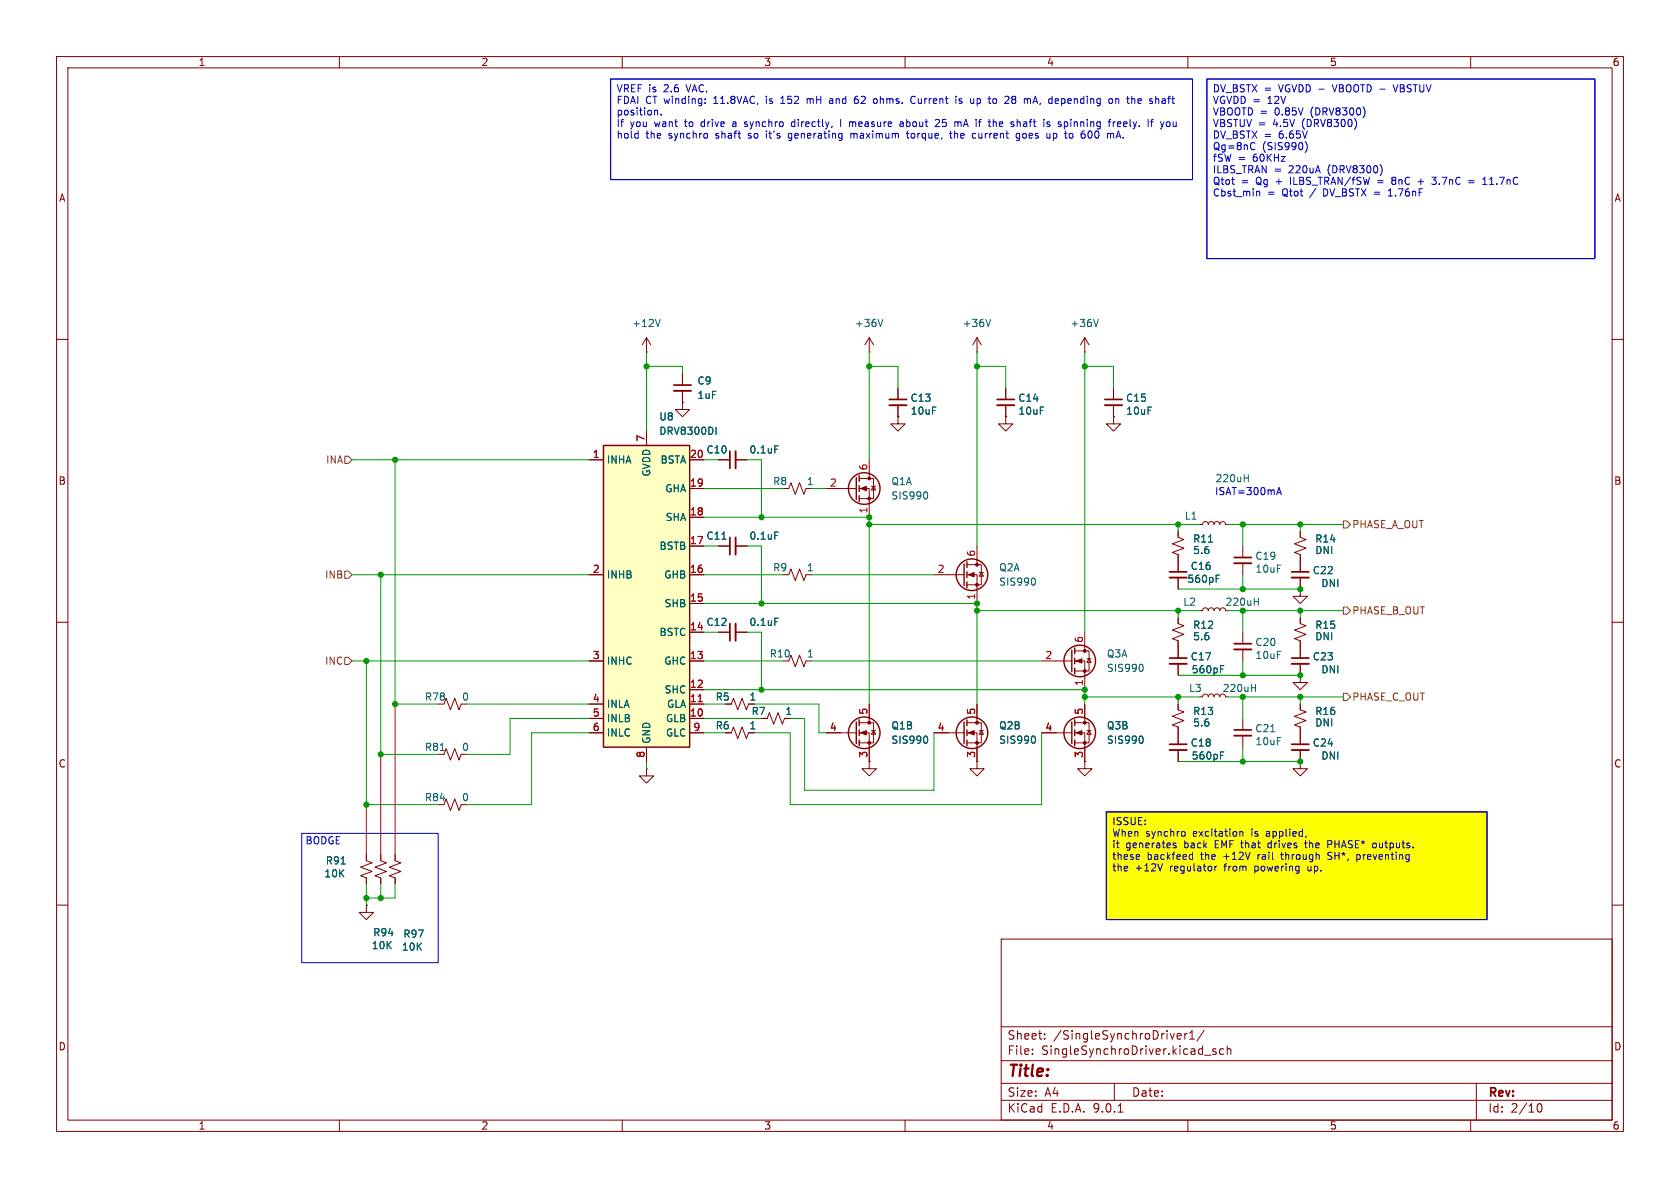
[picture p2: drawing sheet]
<svg xmlns="http://www.w3.org/2000/svg" width="297mm" height="210mm" viewBox="0 0 297 210" stroke-linecap="round" stroke-linejoin="round" font-family="sans-serif">
<g fill="none" stroke="#840000" stroke-width=".18">
<path d="M10 10h277v190h-277zM12 12h273v186h-273zM60 10v2M110 10v2M160 10v2M210 10v2M260 10v2M10 60h2M285 60h2M10 110h2M285 110h2M10 160h2"/>
<path d="M177 166h108v32h-108zM285 160h2M60 198v2M110 198v2M160 198v2M177 194.5h108M177 191.5h108M177 187.5h108M177 181.5h108M182.5 186.3v.1M182.5 185.5v.1M184.7 183.6v.1"/>
<path d="M184.7 182.8v.1M197 191.5v3M197.7 196.6h.8M208.3 182.7l.4 .1 .1 .3-.7 .1M208.7 183.6l-.4 .1M209.5 182.7v1M209.9 182.7l-.3 .1-.1 .2M210 198v2M210.3 183.7h.9M210.3 182.6l.4-.4v1.5M212.9 182.1l-1.3 2M213 186.5h1.1"/>
<path d="M215 185.5l-.4-.1-.2 .2 .1 .2 .5 .2v.3h-.6M216.3 185.5l-.4-.1-.3 .3v.4l.1 .2h.6M217 185.5l.2-.1 .3 .1 .1 .9M217 184.9v1.5M260 198v2M261 191.5v6.5M271.7 195.7l.2-.5 .2-.1a.81 .81 0 0 1 .6 .6 .81 .81 0 0 1-.3 .8h-.4l-.3-.5"/>
</g>
<path d="M195.6 143.5h67.3v19.1h-67.3z" fill="#ff0"/>
<path d="M129 79.8v3M206.8 131.6h3" fill="none" stroke="#840000" stroke-width=".3"/>
<path d="M130 79.8v3M206.8 132.6h3" fill="none" stroke="#840000" stroke-width=".33"/>
<g fill="none" stroke="#840000" stroke-width=".18">
<path d="M172.7 59.7l-.7 1.3M172.7 59.7l.8 1.3M172.7 59.7v2.5M191.8 59.7l-.8 1.3M191.8 59.7l.7 1.3M191.8 59.7v2.5M172.7 62.2h.1M191.8 62.2h.1M127 81.3h2M130 81.3h2.1M146 86.4h5.4M151.9 84.6h2.5v3.5h-2.5"/>
<path d="M151.9 86.4h1.8v5M153.7 81.3v3.3M154.1 86h.7M154.4 86l.4 .6h-.7zM229.9 119.4v1.3h1.2l-1.2 1.2-1.3-1.2h1.3M229.9 119.4h.1M78.5 124.5l.4-1.1 .7 2.1 .8-2.1 .8 2.1 .3-1M78.5 133.4l.4-1.1 .7 2.1 .8-2.1 .8 2.1 .3-1M191.8 134.6v1.3h1.2l-1.2 1.3-1.3-1.3h1.3M191.8 134.6h.1M208.3 129.5v2.1M208.3 132.6v2"/>
<path d="M64.8 151.1v1l1 .4-2 .8 2 .8-2 .7 1 .4v1M78.5 142.2l.4-1 .7 2.1 .8-2.1 .8 2.1 .3-1.1M64.8 160v1.3h1.2l-1.2 1.3-1.3-1.3h1.3M64.8 160h.1"/>
</g>
<path d="M175.1 56.5l-.4 1.2M194.2 56.5l-.4 1.2M137 78.8h.6M163.8 87l.2 .4-.2 .7M77.8 132.7h.8M215.8 133.5h.4M215.8 132.9h.6M60.3 152.7h.7" fill="none" stroke="#006464" stroke-width=".18"/>
<g fill="none" stroke="#840000" stroke-width=".25">
<path d="M151.4 84.5v3.8M151.9 84.1v1M151.9 85.9v1M151.9 87.6v1"/>
<circle cx="152.8" cy="86.4" r="2.79"/>
</g>
<g fill="#840000" stroke="#840000" stroke-width=".18">
<path d="M152.1 86.4l1.1-.4v.7z"/>
<circle cx="153.7" cy="84.6" r=".25"/>
<circle cx="153.7" cy="88.1" r=".25"/>
</g>
<path d="M106.7 78.7h15.2v53.4h-15.2z" fill="#ffffc2"/>
<g fill="none" stroke="#840000" stroke-width=".25">
<path d="M106.7 78.7h15.2v53.4h-15.2zM170.4 99.7v3.8M170.9 99.3v1M170.9 101.1v1M170.9 102.9v1M189.5 114.9v3.8M190 114.6v1M190 116.3v1M190 118.1v1M151.4 127.6v3.8M151.9 127.3v1M151.9 129v1"/>
<path d="M151.9 130.8v1M170.4 127.6v3.8M170.9 127.3v1M170.9 129v1M170.9 130.8v1M189.5 127.6v3.8M190 127.3v1M190 129v1M190 130.8v1"/>
<circle cx="171.8" cy="101.6" r="2.79"/>
<circle cx="190.9" cy="116.8" r="2.79"/>
<circle cx="152.8" cy="129.5" r="2.79"/>
<circle cx="171.8" cy="129.5" r="2.79"/>
<circle cx="190.9" cy="129.5" r="2.79"/>
</g>
<g fill="none" stroke="#840000" stroke-width=".18">
<path d="M114.3 59.7v2.5M114.3 59.7l-.8 1.3M114.3 59.7l.8 1.3M153.7 59.7l-.8 1.3M153.7 59.7l.7 1.3M153.7 59.7v2.5M114.3 62.2h.1M114.3 76.2v2.5M120.6 71.1v1.3h1.3l-1.3 1.3-1.2-1.3h1.2M120.6 71.1h.1M120.6 66v2.1M120.6 69.1v2"/>
<path d="M153.7 62.2h.1M158.7 73.7v1.2h1.3l-1.3 1.3-1.2-1.3h1.2M158.7 73.7h.1M158.7 68.6v2M158.7 71.6v2.1M177.8 73.7v1.2h1.3l-1.3 1.3-1.3-1.3h1.3M177.8 73.7h.1M177.8 68.6v2M177.8 71.6v2.1M196.8 73.7v1.2h1.3l-1.3 1.3-1.2-1.3h1.2M196.8 73.7h.1M196.8 68.6v2"/>
<path d="M196.8 71.6v2.1M104.1 81.3h2.6M121.9 81.3h2.6M121.9 86.4h2.6M121.9 91.4h2.6M121.9 96.5h2.6M127 81.3h2M127 96.5h2M130 81.3h2.1M130 96.5h2.1M138.4 86.4h1l.4-1.1 .8 2.1 .8-2.1 .7 2.1 .4-1M170.9 99.8h2.6v3.6h-2.6"/>
<path d="M172.7 96.5v3.3M208.3 94v1l1 .4-2 .7 2 .8-2 .8 1 .3v3.1M212.1 92.7h.5l.1-.3 .4-.2 .4 .2 .1 .3 .2-.3 .3-.2 .4 .2 .1 .3 .2-.3 .3-.2 .4 .2 .1 .3 .2-.3 .4-.2 .3 .2 .2 .3h.5M219.7 96.5v2.1M219.7 99.6v2M229.9 94v1l1 .4-2 .7 2 .8-2 .8 1 .3v3.1M104.1 101.6h2.6M104.1 116.8h2.6M121.9 101.6h2.6M121.9 116.8h2.6M121.9 106.7h2.6M121.9 111.8h2.6"/>
<path d="M127 111.8h2M130 111.8h2.1M138.4 101.6h1l.4-1 .8 2 .8-2 .7 2 .4-1M139.4 116.8l.4-1 .8 2.1 .8-2.1 .7 2.1 .4-1.1M165.1 101.6h5.3M170.9 101.6h1.8v5.1M173.1 101.2h.8M173.5 101.2l.4 .7h-.8zM184.1 116.8h5.4M190 115.1h2.5v3.5h-2.5M190 116.8h1.8v5.1M191.8 111.8v3.3"/>
<path d="M192.2 116.5h.7M192.5 116.5l.4 .6h-.7zM208.3 109.2v1l1 .4-2 .8 2 .7-2 .8 1 .4v3M208.3 102.1v2M208.3 117.3v2.1M212.1 108h.5l.1-.4 .4-.2 .4 .2 .1 .4 .2-.4 .3-.2 .4 .2 .1 .4 .2-.4 .3-.2 .4 .2 .1 .4 .2-.4 .4-.2 .3 .2 .2 .4h.5M219.7 111.8v2M219.7 114.8v2M229.9 109.2v1l1 .4-2 .8 2 .7-2 .8 1 .4v3M229.9 104.1v1.3h1.2l-1.2 1.3-1.3-1.3h1.3M229.9 104.1h.1M229.9 119.4h.1"/>
<path d="M229.9 102.1v2M229.9 117.3v2.1M104.1 124.5h2.6M104.1 127h2.6M104.1 129.5h2.6M114.3 135.9v1.3h1.3l-1.3 1.2-1.3-1.2h1.3M114.3 135.9h.1M114.3 132.1v2.5M121.9 124.5h2.6M121.9 127h2.6M121.9 129.5h2.6M121.9 121.9h2.6"/>
<path d="M128.3 129.5h1l.4-1 .7 2.1 .8-2.1 .8 2.1 .3-1.1M128.3 124.5h1l.4-1.1 .7 2.1 .8-2.1 .8 2.1 .3-1M134.6 127h1l.4-1 .8 2 .7-2 .8 2 .4-1M146 129.5h5.4M151.9 127.8h2.5v3.5h-2.5M151.9 129.5h1.8v5.1M153.7 134.6v1.3h1.2l-1.2 1.3-1.3-1.3h1.3M153.7 134.6h.1M153.7 124.5v3.3M154.1 129.2h.7M154.4 129.2l.4 .6h-.7zM165.1 129.5h5.3"/>
<path d="M170.9 127.8h2.6v3.5h-2.6M170.9 129.5h1.8v5.1M172.7 134.6v1.3h1.3l-1.3 1.3-1.3-1.3h1.3M172.7 134.6h.1M172.7 124.5v3.3M173.1 129.2h.8M173.5 129.2l.4 .6h-.8zM184.1 129.5h5.4M190 127.8h2.5v3.5h-2.5M190 129.5h1.8v5.1M191.8 134.6h.1M191.8 124.5v3.3"/>
<path d="M192.2 129.2h.7M192.5 129.2l.4 .6h-.7zM208.3 124.5v1l1 .4-2 .7 2 .8-2 .7 1 .4v3.1M208.3 132.6v2M212.1 123.2h.5l.1-.4 .4-.1 .4 .1 .1 .4 .2-.4 .3-.1 .4 .1 .1 .4 .2-.4 .3-.1 .4 .1 .1 .4 .2-.4 .4-.1 .3 .1 .2 .4h.5M219.7 127v2M219.7 130v2.1M229.9 124.5v1l1 .4-2 .7 2 .8-2 .7 1 .4v3.1M229.9 134.6v1.3h1.2l-1.2 1.3-1.3-1.3h1.3M229.9 134.6h.1M229.9 132.6v2M64.8 151.1v1"/>
<path d="M64.8 155.2v1M67.3 151.1v1l1 .4-2 .8 2 .8-2 .7 1 .4v1M69.8 151.1v1l1.1 .4-2.1 .8 2.1 .8-2.1 .7 1 .4v1M64.8 160h.1"/>
</g>
<path d="M123.4 124h.8" fill="none" stroke="#a90000" stroke-width=".18"/>
<g fill="none" stroke="#006464" stroke-width=".18">
<path d="M116.7 56.5l-.4 1.2M156.1 56.5l-.4 1.2M126.6 75.5v1.3M137 78.8h.6M127.6 95.3h.7M137 94.1h.6M213.7 95.8h.7M220 84.5h.7M220.7 83.9v1.3M137 109.3h.6M182.9 102.2l.2 .5-.2 .7M201.9 117.5l.2 .4-.2 .7"/>
<path d="M215 102.3h.4M215 101.7h.6M215.8 118.3h.4M215.8 117.7h.6M221.7 106.3h.8M222.5 105.7v1.3M163.8 130.2l.2 .4-.2 .7M182.9 130.2l.2 .4-.2 .7M201.9 130.2l.2 .4-.2 .7M215.8 133.5h.4M215.8 132.9h.6M221.2 121.6h.8"/>
<path d="M222 121v1.2M224.7 129.4h.7M60.3 152.7h.7"/>
</g>
<g fill="#840000" stroke="#840000" stroke-width=".18">
<path d="M190.2 129.5l1.1-.3v.7z"/>
<path d="M171.2 129.5l1-.3v.7z"/>
<path d="M152.1 129.5l1.1-.3v.7z"/>
<path d="M171.2 101.6l1-.4v.8z"/>
<path d="M190.2 116.8l1.1-.3v.7z"/>
<circle cx="191.8" cy="127.8" r=".25"/>
<circle cx="191.8" cy="131.3" r=".25"/>
<circle cx="172.7" cy="127.8" r=".25"/>
<circle cx="172.7" cy="131.3" r=".25"/>
<circle cx="153.7" cy="127.8" r=".25"/>
<circle cx="153.7" cy="131.3" r=".25"/>
<circle cx="172.7" cy="99.8" r=".25"/>
<circle cx="172.7" cy="103.4" r=".25"/>
<circle cx="191.8" cy="115.1" r=".25"/>
<circle cx="191.8" cy="118.6" r=".25"/>
</g>
<g fill="none" stroke="#840000" stroke-width=".3">
<path d="M119.1 68.1h3.1M157.2 70.6h3.1M176.3 70.6h3M195.3 70.6h3.1M129 95v3M218.2 98.6h3M129 110.2v3.1M206.8 116.3h3M206.8 101.1h3M218.2 113.8h3M228.3 116.3h3.1M228.3 101.1h3.1"/>
<path d="M218.2 129h3M228.3 131.6h3.1"/>
</g>
<g fill="none" stroke="#840000" stroke-width=".33">
<path d="M119.1 69.1h3.1M157.2 71.6h3.1M176.3 71.6h3M195.3 71.6h3.1M130 95v3M218.2 99.6h3M130 110.2v3.1M206.8 117.3h3M206.8 102.1h3M218.2 114.8h3M228.3 117.3h3.1M228.3 102.1h3.1"/>
<path d="M218.2 130h3M228.3 132.6h3.1"/>
</g>
<path d="M61 80.6h.6l.6 .7-.6 .6h-.6zM237.5 92.1h.6l.7 .6-.7 .6h-.6zM61 116.2h.6l.6 .6-.6 .7h-.6zM61 101h.6l.6 .6-.6 .6h-.6zM237.5 107.3h.6l.7 .7-.7 .6h-.6zM237.5 122.6h.6l.7 .6-.7 .6h-.6z" fill="none" stroke="#725600" stroke-width=".18"/>
<g fill="none" stroke="#009600" stroke-width=".18">
<path d="M114.3 64.8h6.3v1.2M114.3 62.2v14M153.7 64.8h5v3.8M153.7 62.2v19.1M172.7 64.8h5.1v3.8M172.7 62.2v34.3M191.8 64.8h5v3.8M191.8 62.2v49.6M62.2 81.3h41.9M69.8 81.3v43.2h7.7M124.5 91.4h29.2v33.1M124.5 86.4h13.9"/>
<path d="M124.5 81.3h2.5M124.5 96.5h2.5M132.1 81.3h2.5v10.1M132.1 96.5h2.5v10.2M143.5 86.4h2.5M153.7 92.7h58.4M208.3 92.7v1.3M217.2 92.7h20.3M219.7 92.7v3.8M229.9 92.7v1.3M62.2 101.6h41.9M62.2 116.8h41.9"/>
<path d="M64.8 116.8v25.4h12.7M67.3 101.6v31.8h10.2M124.5 106.7h48.2v17.8M124.5 101.6h13.9M124.5 116.8h13.9M124.5 111.8h2.5M132.1 111.8h2.5v10.1M143.5 101.6h21.6M143.5 116.8h40.6M172.7 108h39.4M208.3 119.4h21.6M208.3 104.1h21.6"/>
<path d="M208.3 108v1.2M217.2 108h20.3M219.7 101.6v2.5M219.7 108v3.8M219.7 116.8v2.6M229.9 108v1.2M82.5 124.5h21.6M104.1 127h-13.9v6.4h-7.7M104.1 129.5h-10.1v12.7h-11.5M114.3 134.6v1.3M124.5 121.9h67.3v2.6M124.5 127h10.1"/>
<path d="M124.5 129.5h3.8M124.5 124.5h3.8M133.3 129.5h6.4v12.7h44.4v-12.7M133.3 124.5h11.5v5h1.2M139.7 127h2.5v12.7h22.9v-10.2M191.8 123.2h20.3M208.3 134.6h21.6M208.3 123.2v1.3M217.2 123.2h20.3M219.7 123.2v3.8M219.7 132.1v2.5M229.9 123.2v1.3"/>
<path d="M64.8 156.2v3.8M67.3 156.2v2.6M69.8 156.2v2.6h-5"/>
</g>
<path d="M67.3 133.4v17.7M69.8 124.5v26.6M64.8 142.2v8.9" fill="none" stroke="#f00" stroke-width=".18"/>
<g fill="none" stroke="#0000c2" stroke-width=".18">
<path d="M107.9 14h102.9v17.8h-102.9zM116.3 19.7v.6M124.7 18.2v.1M124.7 17.5v.1M138 18.3h.8M138.3 17.2l-.3 .2M142.7 17.4v.9M143.1 17.4l-.4 .2M146.7 18.2h.5M146.7 17.5h.5M147.2 17.7l-.5 .2M151.2 17.6l.3-.1 .3 .2-.2 .5h-.4"/>
<path d="M151.6 17l-.3 .1-.2 .2M154.7 17.4l.3 .1 .1 .2-.1 .5-.3 .1M161.1 18.1l.3 .2 .4-.1M161.8 17.1l-.4-.1-.3 .2M170 17.5l-.3-.1-.2 .2 .1 .2 .4 .1v.3h-.5M172.7 18.2h.5M172.7 17.5h.5M172.7 17.4v1.3M174.9 17v1.1M176.1 17.6v.6M179.1 17h.2l.3 .3M179.1 17.6h.2"/>
<path d="M179.3 17.6l.3 .2M179.6 18l-.1 .2-.4 .1M179.6 17.3l-.3 .3M182.6 18.3l.4-1.3 .4 1.3M182.7 17.9h.6M187.7 17.4v1.3M187.7 18.2l.1 .1M187.8 17.4l-.1 .1M197.2 17.6l.2-.2 .3 .1 .1 .8M197.2 17.4v.9M199.4 17v1.1M200.1 17v1.3"/>
<path d="M201.6 17.4l.2 .3-.6 .2M201.7 18.2l-.1 .1M205.6 17.4l.3 .1 .1 .8M206 18.2l-.4 .1M206 17.7l-.4 .1M213.4 14h68.5v31.7h-68.5zM235.5 15l.4 1.2M241.3 19.4v.9M246.3 15l.4 1.2M112.8 23.2v1.2M112.8 24.4h-.1M116.9 20.2v.1"/>
<path d="M125 23.7v.6M129.7 21.5l-.1 .1M129.7 21.9l-.2 .2 .2 .3M131.6 22.3l.4 .1M131.7 21.9l.3 .1M132 21.5l-.3 .1M135.5 23.6v.8M139.4 24.8h.3M139.8 23.6h-.3l-.1 .2v.5l.4 .1M140.5 21.6l-.4-.1-.2 .3 .1 .5h.5M148.6 21.1v1.3M150.4 23.7l.4-.1 .2 .2"/>
<path d="M150.4 23.6v.8M151.2 21.6l-.3-.1-.2 .2M159.1 21.6h.5l.1 .8M159.7 21.8l-.4 .1-.2 .2 .2 .3 .4-.1M160.2 23.6h.5M160.4 23.2v1l.3 .2M165.5 21.1l.5 .1 .1 .3-.8 .9h.8M166.6 22.3l.2 .1M167.2 21.1h-.6v.6l.2-.1M167.8 23.6h.5M168 23.2v1l.3 .2M168.8 23.2v1.2"/>
<path d="M168.9 23.6l-.1 .1M169.7 21.5l.2 .2v.7M170.7 21.1l-.4 1.3M172.4 23.6h.1M172.5 24.4h-.1M176.7 21.6v.7M177.3 21.8l-.6 .2M179.6 24.2l.3 .2h.3M180.2 23.6v1l-.2 .2h-.3M180.2 23.6h-.3l-.3 .2M180.3 21.6l.1 .8M181 23.6l-.2 .2v.4l.2 .2"/>
<path d="M186.2 24.4h.5M186.2 23.6h.5M186.2 23.6v1.2M188.3 23.2v1M189.3 21.1v.1M189.3 21.5v.9M189.6 23.7v.6M193.1 23.6l-.2 .7-.1 .1h-.3M197.3 24.4l.4-1.2 .4 1.2M197.4 24.1h.6M197.5 22l.6-.2v-.2l-.4-.1-.2 .2 .1 .6h.5M198.8 21.5l-.2 .2v.5l.2 .2"/>
<path d="M199.2 21.8l-.6 .2M205.2 21.5l.3 .9M205.5 22.4l-.3 .4M205.8 21.5l-.3 .9M221.9 26.3l-.4 .2M222.7 34v.6M231 25.4a1.48 1.48 0 0 1-.3 1.6M239.8 21.5v.8M243.6 31.9h.9M243.6 32.3h.9M244.3 29.7v.8M245.4 34.6h.8"/>
<path d="M245.4 33.7l.4-.3v1.2M246.3 31.9l-.2 .1-.1 .4 .2 .1 .3 .1M246.3 31.9h.2M246.5 31.3l-.3 .1-.2 .2 .3 .3M250.7 32.1h1M253.1 31.3h.8l-.4 .5 .3 .1 .1 .2M253.9 32.4l-.2 .2h-.4M259.6 31.9h1M259.6 32.3h1M262.1 32.6h.8M262.1 31.7l.4-.4v1.3M263.3 32.6h.8"/>
<path d="M263.5 31.6l-.2 .1M225.7 87.5l.4-1.3 .4 1.3M225.8 87.1h.6M53.3 147.3h24.2v22.9h-24.2zM195.6 143.5h67.3v19.1h-67.3zM201.4 151.9h-.1M201.5 151.3v.1l-.6 .1M205.5 152.7l-.4 1.3M207.4 149.3l.5 .3-.1 .3-.4-.1M209.3 147l.2 .2v.4l-.2 .2M210.4 151.9h.4M210.4 151.1h.4"/>
<path d="M210.8 150.6v1.3M214.8 153.1v.9M215.1 153.1l-.3 .3M219.2 147v.8M219.2 147.1l.2-.1h.3v.8M224.2 149.1l-.1 .5 .2 .2M226.4 151.1h.5M226.6 150.6v1.3M230.6 149h.5M230.8 148.6v1.1l.3 .2M231.2 153.1v.7l.2 .2M234.7 151.9h.5"/>
<path d="M235.3 150.6h-.3l-.3 .3 .2 .3 .3 .1M235.3 148.7l-.6-.1v1.3M235.3 149.2l-.6 .1M239.9 151.1h.3l.2 .1M239.9 151.1v1.2M240.4 151.8l-.2 .1h-.3M242.9 149l.3 .1 .1 .2v.5l-.4 .1"/>
</g>
<g fill="#009600" stroke="#009600" stroke-width=".18">
<circle cx="219.7" cy="92.7" r=".46"/>
<circle cx="229.9" cy="92.7" r=".46"/>
<circle cx="219.7" cy="108" r=".46"/>
<circle cx="219.7" cy="104.1" r=".46"/>
<circle cx="229.9" cy="104.1" r=".46"/>
<circle cx="208.3" cy="108" r=".46"/>
<circle cx="67.3" cy="101.6" r=".46"/>
<circle cx="69.8" cy="81.3" r=".46"/>
<circle cx="64.8" cy="116.8" r=".46"/>
<circle cx="67.3" cy="133.4" r=".46"/>
<circle cx="69.8" cy="124.5" r=".46"/>
<circle cx="67.3" cy="158.8" r=".46"/>
<circle cx="64.8" cy="158.8" r=".46"/>
<circle cx="64.8" cy="142.2" r=".46"/>
<circle cx="153.7" cy="64.8" r=".46"/>
<circle cx="134.6" cy="106.7" r=".46"/>
<circle cx="153.7" cy="92.7" r=".46"/>
<circle cx="134.6" cy="91.4" r=".46"/>
<circle cx="153.7" cy="91.4" r=".46"/>
<circle cx="172.7" cy="106.7" r=".46"/>
<circle cx="172.7" cy="64.8" r=".46"/>
<circle cx="191.8" cy="64.8" r=".46"/>
<circle cx="114.3" cy="64.8" r=".46"/>
<circle cx="229.9" cy="134.6" r=".46"/>
<circle cx="219.7" cy="119.4" r=".46"/>
<circle cx="219.7" cy="134.6" r=".46"/>
<circle cx="229.9" cy="119.4" r=".46"/>
<circle cx="229.9" cy="123.2" r=".46"/>
<circle cx="219.7" cy="123.2" r=".46"/>
<circle cx="208.3" cy="123.2" r=".46"/>
<circle cx="229.9" cy="108" r=".46"/>
<circle cx="134.6" cy="121.9" r=".46"/>
<circle cx="172.7" cy="108" r=".46"/>
<circle cx="191.8" cy="123.2" r=".46"/>
<circle cx="208.3" cy="92.7" r=".46"/>
<circle cx="191.8" cy="121.9" r=".46"/>
</g>
<text font-size="2.8" fill="#840000" x="178" y="190.9">Title:</text>
<g font-size="2.1" fill="#840000">
<text x="178" y="184">Sheet:</text>
<text x="186.2" y="184">/SingleSynchroDriver1/</text>
<text x="178" y="186.7">File:</text>
<text x="184.1" y="186.7">SingleSynchroDriver.kicad_sch</text>
<text x="178" y="196.9">KiCad</text>
<text x="178" y="194.1">Size:</text>
<text x="184.7" y="194.1">A4</text>
<text x="185.7" y="196.9">E.D.A.</text>
<text x="193.3" y="196.9">9.0.1</text>
<text x="200" y="194.1">Date:</text>
<text x="263" y="194.3">Rev:</text>
<text x="263" y="196.9">Id:</text>
<text x="267.1" y="196.9">2/10</text>
</g>
<g font-size="1.8" fill="#840000">
<text x="35" y="11.9">1</text>
<text x="85" y="11.9">2</text>
<text x="135" y="11.9">3</text>
<text x="185" y="11.9">4</text>
<text x="235" y="11.9">5</text>
<text x="285" y="11.9">6</text>
<text x="10.3" y="35.9">A</text>
<text x="285.3" y="35.9">A</text>
<text x="10.3" y="85.9">B</text>
<text x="285.3" y="85.9">B</text>
<text x="132.4" y="124.1">1</text>
<text x="132.4" y="129.1">1</text>
<text x="138.7" y="126.6">1</text>
<text x="10.3" y="135.9">C</text>
<text x="285.3" y="135.9">C</text>
<text x="10.3" y="185.9">D</text>
<text x="285.3" y="185.9">D</text>
<text x="35" y="199.9">1</text>
<text x="85" y="199.9">2</text>
<text x="135" y="199.9">3</text>
<text x="185" y="199.9">4</text>
<text x="235" y="199.9">5</text>
<text x="285" y="199.9">6</text>
</g>
<g font-size="1.8" fill="#0000c2">
<text x="108.9" y="16.6">VREF is</text>
<text x="117.5" y="16.6">2.6</text>
<text x="121.7" y="16.6">VAC.</text>
<text x="214.3" y="16.6">DV_BSTX =</text>
<text x="226.2" y="16.6">VGVDD -</text>
<text x="236.1" y="16.6">VBOOTD -</text>
<text x="247.3" y="16.6">VBSTUV</text>
<text x="108.9" y="18.7">FDAI CT winding:</text>
<text x="108.9" y="20.7">position.</text>
<text x="108.9" y="22.8">If</text>
<text x="111.4" y="22.8">you</text>
<text x="115.8" y="22.8">want</text>
<text x="121.4" y="22.8">to</text>
<text x="124.4" y="22.8">drive</text>
<text x="126.4" y="18.7">11.8VAC,</text>
<text x="130.2" y="22.8">a</text>
<text x="132.5" y="22.8">synchro</text>
<text x="135.9" y="18.7">is</text>
<text x="138.7" y="18.7">152</text>
<text x="141" y="22.8">directly,</text>
<text x="143.5" y="18.7">mH</text>
<text x="147.7" y="18.7">and</text>
<text x="149.8" y="22.8">I</text>
<text x="151.6" y="22.8">measure</text>
<text x="152.3" y="18.7">62</text>
<text x="155.9" y="18.7">ohms.</text>
<text x="160.8" y="22.8">about</text>
<text x="162.7" y="18.7">Current</text>
<text x="167.3" y="22.8">25</text>
<text x="170.8" y="18.7">is</text>
<text x="170.8" y="22.8">mA</text>
<text x="173.6" y="18.7">up</text>
<text x="174.8" y="22.8">if</text>
<text x="177.1" y="18.7">to</text>
<text x="177.3" y="22.8">the</text>
<text x="180.1" y="18.7">28</text>
<text x="181.4" y="22.8">shaft</text>
<text x="183.7" y="18.7">mA,</text>
<text x="187.4" y="22.8">is</text>
<text x="188.3" y="18.7">depending</text>
<text x="190.2" y="22.8">spinning</text>
<text x="199.1" y="18.7">on</text>
<text x="199.3" y="22.8">freely.</text>
<text x="202.6" y="18.7">the</text>
<text x="206.4" y="22.8">If</text>
<text x="206.7" y="18.7">shaft</text>
<text x="214.3" y="18.7">VGVDD =</text>
<text x="214.3" y="20.7">VBOOTD =</text>
<text x="214.3" y="22.8">VBSTUV =</text>
<text x="224.2" y="18.7">12V</text>
<text x="225.2" y="22.8">4.5V</text>
<text x="225.5" y="20.7">0.85V</text>
<text x="230.5" y="22.8">(DRV8300)</text>
<text x="232" y="20.7">(DRV8300)</text>
<text x="108.9" y="24.8">hold</text>
<text x="114.2" y="24.8">the</text>
<text x="118.3" y="24.8">synchro</text>
<text x="126.8" y="24.8">shaft</text>
<text x="132.8" y="24.8">so</text>
<text x="136.1" y="24.8">it's</text>
<text x="140.2" y="24.8">generating</text>
<text x="151.4" y="24.8">maximum</text>
<text x="161.6" y="24.8">torque,</text>
<text x="169.5" y="24.8">the</text>
<text x="173.6" y="24.8">current</text>
<text x="181.5" y="24.8">goes</text>
<text x="187.1" y="24.8">up</text>
<text x="190.6" y="24.8">to</text>
<text x="193.6" y="24.8">600</text>
<text x="198.4" y="24.8">mA.</text>
<text x="214.3" y="24.8">DV_BSTX =</text>
<text x="214.3" y="26.9">Qg=8nC</text>
<text x="214.3" y="28.9">fSW =</text>
<text x="221.6" y="28.9">60KHz</text>
<text x="223.2" y="26.9">(SIS990)</text>
<text x="226.2" y="24.8">6.65V</text>
<text x="214.3" y="31">ILBS_TRAN</text>
<text x="214.3" y="33">Qtot</text>
<text x="214.3" y="35.1">Cbst_min</text>
<text x="219.4" y="33">=</text>
<text x="222.2" y="33">Qg</text>
<text x="224.1" y="35.1">=</text>
<text x="225.2" y="31">=</text>
<text x="225.8" y="33">+</text>
<text x="226.8" y="35.1">Qtot</text>
<text x="228" y="31">220uA</text>
<text x="228.6" y="33">ILBS_TRAN/fSW</text>
<text x="231.9" y="35.1">/</text>
<text x="234.4" y="35.1">DV_BSTX =</text>
<text x="235" y="31">(DRV8300)</text>
<text x="246.3" y="35.1">1.76nF</text>
<text x="246.9" y="33">8nC</text>
<text x="251.7" y="33">+</text>
<text x="254.5" y="33">3.7nC</text>
<text x="263.8" y="33">11.7nC</text>
<text x="214.7" y="87.7">ISAT=300mA</text>
<text x="53.9" y="149.5">BODGE</text>
<text x="196.5" y="146.2">ISSUE:</text>
<text x="196.5" y="148.2">When</text>
<text x="202.5" y="148.2">synchro</text>
<text x="211" y="148.2">excitation</text>
<text x="221.5" y="148.2">is</text>
<text x="224.3" y="148.2">applied,</text>
<text x="196.5" y="150.3">it</text>
<text x="196.5" y="152.3">these</text>
<text x="196.5" y="154.4">the</text>
<text x="199" y="150.3">generates</text>
<text x="200.7" y="154.4">+12V</text>
<text x="202.8" y="152.3">backfeed</text>
<text x="206.9" y="154.4">regulator</text>
<text x="209.5" y="150.3">back</text>
<text x="212.4" y="152.3">the</text>
<text x="215" y="150.3">EMF that</text>
<text x="216.6" y="152.3">+12V</text>
<text x="216.7" y="154.4">from</text>
<text x="222.3" y="154.4">powering</text>
<text x="222.8" y="152.3">rail</text>
<text x="224.8" y="150.3">drives</text>
<text x="227.2" y="152.3">through</text>
<text x="231.6" y="150.3">the</text>
<text x="231.8" y="154.4">up.</text>
<text x="235.6" y="152.3">SH*,</text>
<text x="235.8" y="150.3">PHASE*</text>
<text x="240.9" y="152.3">preventing</text>
<text x="243.9" y="150.3">outputs.</text>
</g>
<g font-size="1.8" fill="#006464">
<text x="111.7" y="58">+12V</text>
<text x="151" y="58">+36V</text>
<text x="170.1" y="58">+36V</text>
<text x="189.1" y="58">+36V</text>
<text x="123.2" y="68.2">C9</text>
<text x="123.2" y="70.7">1uF</text>
<text x="160.9" y="71.2">C13</text>
<text x="179.9" y="71.2">C14</text>
<text x="199" y="71.2">C15</text>
<text x="116.5" y="74.5">U8</text>
<text x="116.5" y="77.1">DRV8300DI</text>
<text x="160.9" y="73.5">10uF</text>
<text x="179.9" y="73.5">10uF</text>
<text x="199" y="73.5">10uF</text>
<text x="107.2" y="82.1">INHA</text>
<text x="116.7" y="82.1">BSTA</text>
<text x="124.8" y="80.4">C10</text>
<text x="132.4" y="80.4">0.1uF</text>
<text x="115.2" y="84.3" transform="rotate(-90 115.2 84.3)">GVDD</text>
<text x="117.5" y="87.2">GHA</text>
<text x="136.6" y="86">R8</text>
<text x="142.5" y="86">1</text>
<text x="157.5" y="88.5">SIS990</text>
<text x="157.5" y="86">Q1A</text>
<text x="214.8" y="85.4">220uH</text>
<text x="117.6" y="92.3">SHA</text>
<text x="124.8" y="95.6">C11</text>
<text x="132.4" y="95.6">0.1uF</text>
<text x="209.3" y="92">L1</text>
<text x="116.5" y="97.4">BSTB</text>
<text x="136.6" y="101.2">R9</text>
<text x="142.5" y="101.2">1</text>
<text x="176.5" y="101.2">Q2A</text>
<text x="210.4" y="100.9">C16</text>
<text x="210.8" y="96.1">R11</text>
<text x="210.8" y="98.1">5.6</text>
<text x="221.8" y="99.2">C19</text>
<text x="221.9" y="101.4">10uF</text>
<text x="232" y="101.7">C22</text>
<text x="232.4" y="98.1">DNI</text>
<text x="232.4" y="96.1">R14</text>
<text x="107.2" y="102.5">INHB</text>
<text x="117.3" y="102.5">GHB</text>
<text x="117.4" y="107.5">SHB</text>
<text x="176.5" y="103.7">SIS990</text>
<text x="209.1" y="107.3">L2</text>
<text x="209.8" y="103.2">560pF</text>
<text x="216.6" y="107.3">220uH</text>
<text x="233.5" y="104">DNI</text>
<text x="116.5" y="112.6">BSTC</text>
<text x="124.8" y="110.8">C12</text>
<text x="132.4" y="110.8">0.1uF</text>
<text x="210.8" y="111.4">R12</text>
<text x="210.8" y="113.4">5.6</text>
<text x="232.4" y="113.4">DNI</text>
<text x="232.4" y="111.4">R15</text>
<text x="107.2" y="117.7">INHC</text>
<text x="117.3" y="117.7">GHC</text>
<text x="136" y="116.4">R10</text>
<text x="142.5" y="116.4">1</text>
<text x="195.6" y="119">SIS990</text>
<text x="195.6" y="116.4">Q3A</text>
<text x="210.4" y="116.9">C17</text>
<text x="210.6" y="119.2">560pF</text>
<text x="221.8" y="114.4">C20</text>
<text x="221.9" y="116.7">10uF</text>
<text x="232" y="116.9">C23</text>
<text x="233.5" y="119.2">DNI</text>
<text x="75" y="124.1">R78</text>
<text x="81.6" y="124.1">0</text>
<text x="107.2" y="125.3">INLA</text>
<text x="117.4" y="122.8">SHC</text>
<text x="117.8" y="125.3">GLA</text>
<text x="126.4" y="124.1">R5</text>
<text x="210.1" y="122.5">L3</text>
<text x="216" y="122.5">220uH</text>
<text x="107.2" y="127.9">INLB</text>
<text x="107.2" y="130.4">INLC</text>
<text x="115.2" y="131.6" transform="rotate(-90 115.2 131.6)">GND</text>
<text x="117.6" y="127.9">GLB</text>
<text x="117.6" y="130.4">GLC</text>
<text x="126.4" y="129.1">R6</text>
<text x="132.8" y="126.6">R7</text>
<text x="157.5" y="131.7">SIS990</text>
<text x="157.5" y="129.1">Q1B</text>
<text x="176.5" y="131.7">SIS990</text>
<text x="176.5" y="129.1">Q2B</text>
<text x="195.6" y="131.7">SIS990</text>
<text x="195.6" y="129.1">Q3B</text>
<text x="210.8" y="126.6">R13</text>
<text x="210.8" y="128.6">5.6</text>
<text x="221.8" y="129.6">C21</text>
<text x="221.9" y="131.9">10uF</text>
<text x="232.4" y="128.6">DNI</text>
<text x="232.4" y="126.6">R16</text>
<text x="75" y="132.9">R81</text>
<text x="81.6" y="132.9">0</text>
<text x="210.4" y="132.2">C18</text>
<text x="210.6" y="134.5">560pF</text>
<text x="232" y="132.2">C24</text>
<text x="233.5" y="134.5">DNI</text>
<text x="75" y="141.8">R84</text>
<text x="81.6" y="141.8">0</text>
<text x="57.2" y="155.3">10K</text>
<text x="57.5" y="153">R91</text>
<text x="65.6" y="168">10K</text>
<text x="65.9" y="165.7">R94</text>
<text x="71.2" y="166">R97</text>
<text x="71" y="168.2">10K</text>
</g>
<g font-size="1.8" fill="#725600">
<text x="57.5" y="82.1">INA</text>
<text x="239" y="93.6">PHASE_A_OUT</text>
<text x="57.4" y="102.5">INB</text>
<text x="239" y="108.8">PHASE_B_OUT</text>
<text x="57.4" y="117.7">INC</text>
<text x="239" y="124.1">PHASE_C_OUT</text>
</g>
<g font-size="1.8" fill="#a90000">
<text x="104.7" y="81">1</text>
<text x="114" y="78.2" transform="rotate(-90 114 78.2)">7</text>
<text x="121.9" y="81">20</text>
<text x="153.4" y="83.3" transform="rotate(-90 153.4 83.3)">6</text>
<text x="121.9" y="86.1">19</text>
<text x="146.6" y="86.1">2</text>
<text x="121.9" y="91.2">18</text>
<text x="153.4" y="90.9" transform="rotate(-90 153.4 90.9)">1</text>
<text x="104.7" y="101.3">2</text>
<text x="121.9" y="96.3">17</text>
<text x="121.9" y="101.3">16</text>
<text x="165.7" y="101.3">2</text>
<text x="172.5" y="98.5" transform="rotate(-90 172.5 98.5)">6</text>
<text x="121.9" y="106.4">15</text>
<text x="172.5" y="106.1" transform="rotate(-90 172.5 106.1)">1</text>
<text x="121.9" y="111.5">14</text>
<text x="191.5" y="113.7" transform="rotate(-90 191.5 113.7)">6</text>
<text x="104.7" y="116.6">3</text>
<text x="121.9" y="116.6">13</text>
<text x="184.7" y="116.6">2</text>
<text x="104.7" y="124.2">4</text>
<text x="121.9" y="121.7">12</text>
<text x="121.9" y="124.2">11</text>
<text x="191.5" y="121.4" transform="rotate(-90 191.5 121.4)">1</text>
<text x="104.7" y="126.7">5</text>
<text x="104.7" y="129.3">6</text>
<text x="121.9" y="126.7">10</text>
<text x="122.5" y="129.3">9</text>
<text x="146.6" y="129.3">4</text>
<text x="153.4" y="126.4" transform="rotate(-90 153.4 126.4)">5</text>
<text x="165.7" y="129.3">4</text>
<text x="172.5" y="126.4" transform="rotate(-90 172.5 126.4)">5</text>
<text x="184.7" y="129.3">4</text>
<text x="191.5" y="126.4" transform="rotate(-90 191.5 126.4)">5</text>
<text x="114" y="134.1" transform="rotate(-90 114 134.1)">8</text>
<text x="153.4" y="134.1" transform="rotate(-90 153.4 134.1)">3</text>
<text x="172.5" y="134.1" transform="rotate(-90 172.5 134.1)">3</text>
<text x="191.5" y="134.1" transform="rotate(-90 191.5 134.1)">3</text>
</g>
</svg>
